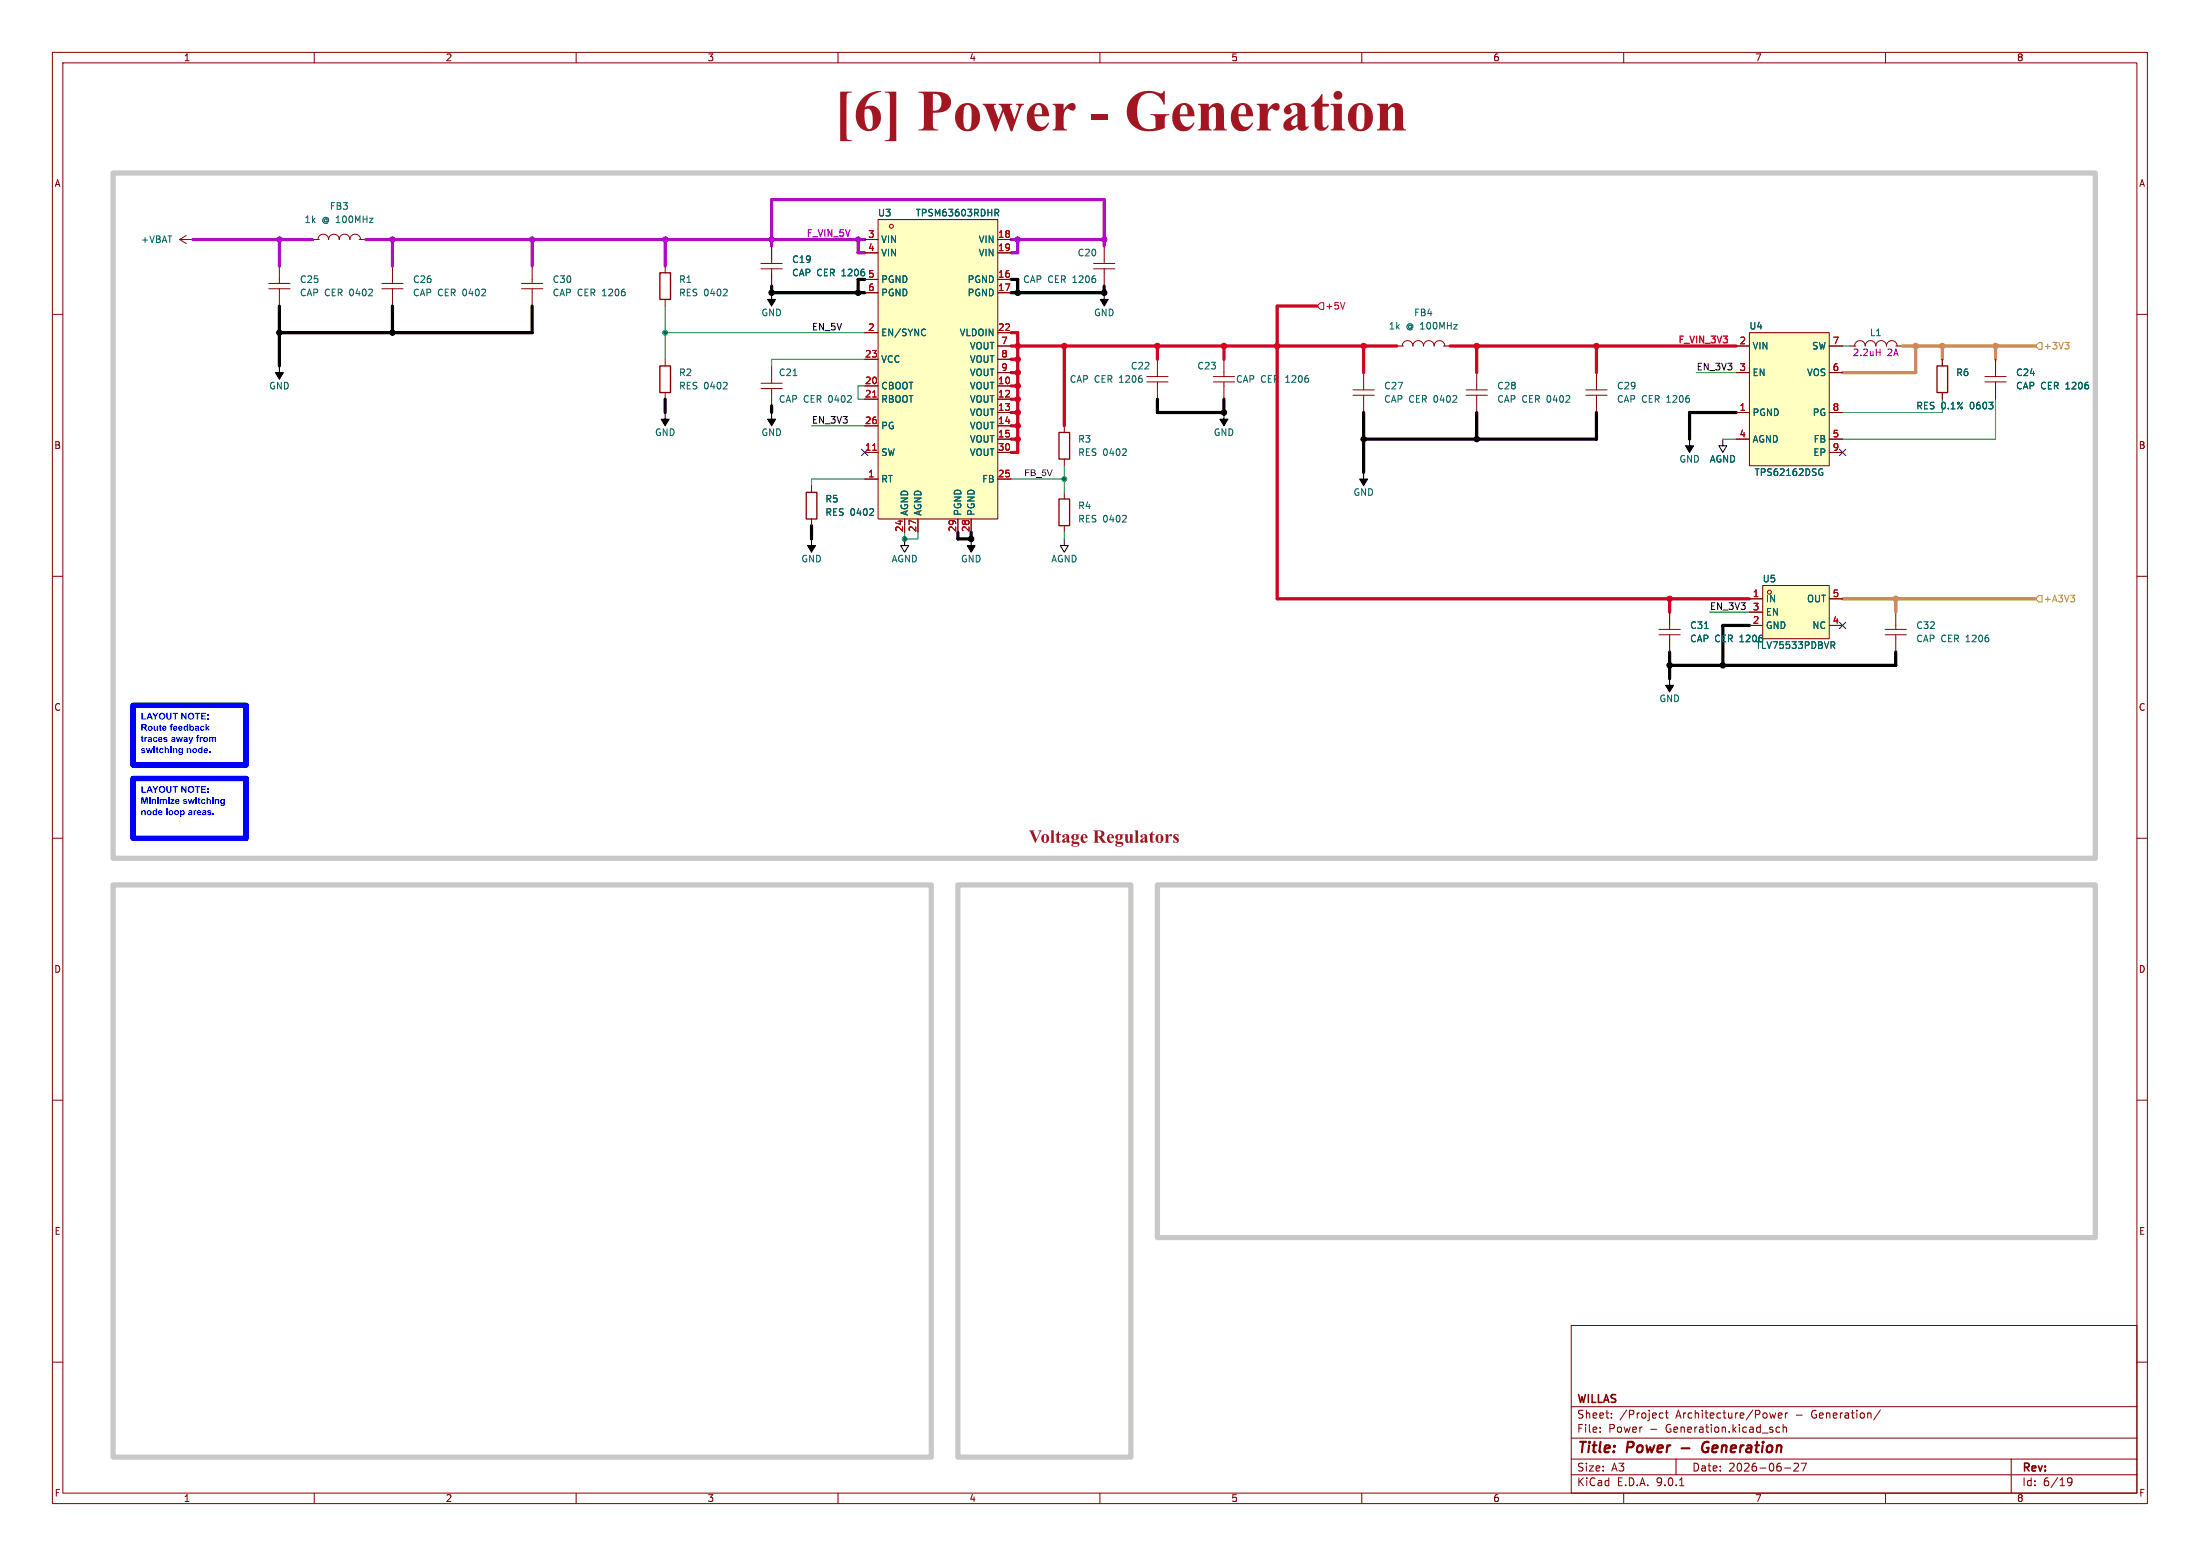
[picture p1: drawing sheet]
<svg xmlns="http://www.w3.org/2000/svg" width="297mm" height="210mm" viewBox="0 0 297 210" stroke-linecap="round" stroke-linejoin="round" font-family="sans-serif">
<g fill="none" stroke="#840000" stroke-width=".14">
<path d="M7.1 7.1h282.8v195.8h-282.8zM8.5 8.5h280v193h-280zM42.4 7.1v1.4M77.8 7.1v1.4M113.1 7.1v1.4M148.5 7.1v1.4M183.8 7.1v1.4M219.2 7.1v1.4M254.6 7.1v1.4M102.7 36.3h2.9M102.7 35.6h2.9M104.2 33.2v2.4"/>
<path d="M104.2 36.3v2.3M7.1 42.4h1.4M288.5 42.4h1.4M7.1 77.8h1.4M288.5 77.8h1.4M7.1 113.1h1.4M288.5 113.1h1.4M7.1 148.5h1.4M288.5 148.5h1.4M212.1 178.9h76.4v22.6h-76.4zM7.1 183.8h1.4M212.1 199h76.4"/>
<path d="M212.1 196.9h76.4M212.1 194.1h76.4M212.1 189.9h76.4M216 193.2v.1M216 192.7v.1M217.5 191.3v.1M217.5 190.7v.1M224.1 191.4h.4M224.1 190.7h.4M224.8 190.7h.4M225 190.3v.9l.2 .2M226.3 196.9v2.1"/>
<path d="M239.7 190.7l-.2 .7-.2-.5-.2 .5M240.1 191l.5-.1-.1-.2h-.3l-.1 .1v.6h.4M240.3 192.7l-.3-.1-.2 .2 .1 .5h.4M240.7 192.7l.2-.1 .2 .1 .1 .6M240.7 192.2v1.1M240.9 198.1h.8M241 190.7v.7M241.3 190.7h-.2l-.1 .2M242.2 197.6l.4-.1 .1 .1 .1 .2-.7 .7h.7M243.2 197.5h.7l-.5 1M253.9 190.3l-1 1.4M271.5 196.9v4.6"/>
<path d="M279.1 199.7l.2-.2 .4 .1a.7 .7 0 0 1-.3 .9h-.2M279.1 199.9l.2 .2h.2l.2-.2M288.5 183.8h1.4M42.4 201.5v1.4M77.8 201.5v1.4M113.1 201.5v1.4M148.5 201.5v1.4M183.8 201.5v1.4M219.2 201.5v1.4M226.7 200.5h.6M254.6 201.5v1.4"/>
</g>
<path d="M227 195.5h1.1M230.4 195.4h.3M230.6 194.6a.76 .76 0 0 0-.8 .6 .76 .76 0 0 0 .4 .8l.3-.1" fill="none" stroke="#840000" stroke-width=".28"/>
<path d="M104.2 39.5v.9h.5l-.5 .9-.6-.9h.6z" fill="#060000"/>
<path d="M104.2 39.5v.9h-.6l.6 .9 .5-.9h-.5" fill="none" stroke="#060000" stroke-width=".14"/>
<g fill="none" stroke="#840000" stroke-width=".14">
<path d="M89.8 35.9v.9M89.8 40.4v.9M102.7 52.4h2.9M102.7 51.7h2.9M104.2 49.4v2.3M104.2 52.4v2.4M163.8 51.5h2.9M163.8 50.8h2.9M165.2 48.5v2.3M165.2 51.5v2.4M249.6 46.7h.9M250.4 46.7a.72 .72 0 0 1 .7-.7 .72 .72 0 0 1 .7 .7"/>
<path d="M251.8 46.7a.72 .72 0 0 1 .7-.7 .72 .72 0 0 1 .7 .7M253.2 46.7a.72 .72 0 0 1 .8-.7 .72 .72 0 0 1 .7 .7M254.7 46.7a.72 .72 0 0 1 .7-.7 .72 .72 0 0 1 .7 .7M255.9 46.7h.9M262.2 48.5v.9M262.2 53v.9M254.5 85.7h2.9M254.5 84.9h2.9M255.9 82.6v2.4M255.9 85.7v2.3"/>
</g>
<path d="M97.6 39.9h.6M98.1 39.1v.3M107.1 50.7h.5" fill="none" stroke="#006464" stroke-width=".14"/>
<path d="M89.1 36.8h1.4v3.6h-1.4zM261.5 49.4h1.4v3.6h-1.4z" fill="none" stroke="#840000" stroke-width=".18"/>
<path d="M253.3 47.5h.5M253.8 47.1v.9" fill="none" stroke="#840084" stroke-width=".14"/>
<path d="M165.2 55.7v.9h.6l-.6 .9-.5-.9h.5z" fill="#060000"/>
<path d="M165.2 55.7v.9h-.5l.5 .9 .6-.9h-.6" fill="none" stroke="#060000" stroke-width=".14"/>
<path d="M182.7 53.3h2.8M182.7 52.6h2.8M184.1 50.3v2.3M184.1 53.3v2.4" fill="none" stroke="#840000" stroke-width=".14"/>
<path d="M225.4 91.6v.9h.5l-.5 .9-.5-.9h.5z" fill="#060000"/>
<path d="M225.4 91.6v.9h-.5l.5 .9 .5-.9h-.5" fill="none" stroke="#060000" stroke-width=".14"/>
<path d="M143 67.4h1.4v3.5h-1.4z" fill="none" stroke="#840000" stroke-width=".18"/>
<path d="M42.2 32.3h.9M42.9 32.3a.72 .72 0 0 1 .8-.7 .72 .72 0 0 1 .7 .7 .72 .72 0 0 1 .7-.7 .72 .72 0 0 1 .7 .7 .72 .72 0 0 1 .7-.7 .72 .72 0 0 1 .7 .7 .72 .72 0 0 1 .8-.7 .72 .72 0 0 1 .7 .7M48.5 32.3h.9M51.5 39h2.9M51.5 38.3h2.9M53 35.9v2.4M53 39v2.3M143.7 66.5v.9M143.7 70.9v.9" fill="none" stroke="#840000" stroke-width=".14"/>
<path d="M151.5 70.5h.6M152 69.6v.3" fill="none" stroke="#006464" stroke-width=".14"/>
<path d="M118.5 29.6h16.2v40.4h-16.2z" fill="#ffffc2"/>
<g fill="none" stroke="#840000" stroke-width=".14">
<path d="M116.7 32.3h1.8M116.7 34.1h1.8M116.7 37.7h1.8M116.7 39.5h1.8M118.5 29.6h16.2v40.4h-16.2zM134.7 32.3h1.8M134.7 34.1h1.8M134.7 37.7h1.8M134.7 39.5h1.8M116.7 44.9h1.8M116.7 48.5h1.8M116.7 52.1h1.8"/>
<path d="M116.7 53.9h1.8M116.7 57.5h1.8M134.7 44.9h1.8M134.7 48.5h1.8M134.7 52.1h1.8M134.7 53.9h1.8M134.7 57.5h1.8M134.7 46.7h1.8M134.7 50.3h1.8M134.7 55.7h1.8M134.7 59.3h1.8M116.7 61.1h1.8"/>
<path d="M116.7 64.7h1.8M122.1 70v1.8M123.9 70v1.8M129.3 70v1.8M131.1 70v1.8M134.7 61.1h1.8M134.7 64.7h1.8"/>
<circle cx="120.3" cy="30.5" r=".27"/>
</g>
<path d="M134.3 28.2h.4l.1 .2-.1 .3h-.4M134.5 28.7l.3 .4M124.8 44.4l.2 .1M125 45.2l-.2 .1" fill="none" stroke="#006464" stroke-width=".14"/>
<path d="M117.8 53.6h.5M117.8 60.8h.5" fill="none" stroke="#a90000" stroke-width=".14"/>
<path d="M232.6 59.3v.9h.5l-.5 .9-.6-.9h.6z" fill="#fff"/>
<path d="M232.6 59.3v.9h-.6l.6 .9 .5-.9h-.5" fill="none" stroke="#060000" stroke-width=".14"/>
<path d="M228.1 59.3v.9h.5l-.5 .9-.5-.9h.5z" fill="#060000"/>
<path d="M228.1 59.3v.9h-.5l.5 .9 .5-.9h-.5" fill="none" stroke="#060000" stroke-width=".14"/>
<g fill="none" stroke="#840000" stroke-width=".14">
<path d="M24.2 32.3l.9 .6M24.2 32.3h1.8M25.1 31.8l-.9 .5M36.3 39h2.9M36.3 38.3h2.9M37.7 35.9v2.4M37.7 39v2.3M70.4 39h2.9M70.4 38.3h2.9M71.8 35.9v2.4M71.8 39v2.3M197.9 53.3h2.9"/>
<path d="M197.9 52.6h2.9M199.4 50.3v2.3M199.4 53.3v2.4M214.1 53.3h2.9M214.1 52.6h2.9M215.5 50.3v2.3M215.5 53.3v2.4"/>
</g>
<path d="M37.7 49.4v.9h.6l-.6 .9-.5-.9h.5z" fill="#060000"/>
<path d="M37.7 49.4v.9h-.5l.5 .9 .6-.9h-.6" fill="none" stroke="#060000" stroke-width=".14"/>
<path d="M131.1 72.7v.9h.5l-.5 .9-.5-.9h.5z" fill="#060000"/>
<path d="M131.1 72.7v.9h-.5l.5 .9 .5-.9h-.5" fill="none" stroke="#060000" stroke-width=".14"/>
<path d="M122.1 72.7v.9h.6l-.6 .9-.5-.9h.5z" fill="#fff"/>
<path d="M122.1 72.7v.9h-.5l.5 .9 .6-.9h-.6" fill="none" stroke="#060000" stroke-width=".14"/>
<path d="M108.8 66.5h1.5v3.5h-1.5z" fill="none" stroke="#840000" stroke-width=".18"/>
<path d="M109.6 65.6v.9M109.6 70v.9" fill="none" stroke="#840000" stroke-width=".14"/>
<path d="M117.4 69.6h.5M117.9 68.7v.3" fill="none" stroke="#006464" stroke-width=".14"/>
<path d="M143.7 72.7v.9h.5l-.5 .9-.6-.9h.6z" fill="#fff"/>
<path d="M143.7 72.7v.9h-.6l.6 .9 .5-.9h-.5" fill="none" stroke="#060000" stroke-width=".14"/>
<path d="M104.2 55.7v.9h.5l-.5 .9-.6-.9h.6z" fill="#060000"/>
<path d="M104.2 55.7v.9h-.6l.6 .9 .5-.9h-.5" fill="none" stroke="#060000" stroke-width=".14"/>
<path d="M89.8 55.7v.9h.5l-.5 .9-.5-.9h.5z" fill="#060000"/>
<path d="M89.8 55.7v.9h-.5l.5 .9 .5-.9h-.5" fill="none" stroke="#060000" stroke-width=".14"/>
<path d="M89.1 49.4h1.4v3.6h-1.4zM143 58.4h1.4v3.6h-1.4z" fill="none" stroke="#840000" stroke-width=".18"/>
<path d="M89.8 48.5v.9M89.8 53v.9M143.7 57.5v.9M143.7 62v.9" fill="none" stroke="#840000" stroke-width=".14"/>
<path d="M97.6 52.5h.6M98.1 51.7v.3M151.5 61.5h.6M152 60.7v.3" fill="none" stroke="#006464" stroke-width=".14"/>
<path d="M109.6 72.7v.9h.5l-.5 .9-.6-.9h.6z" fill="#060000"/>
<path d="M109.6 72.7v.9h-.6l.6 .9 .5-.9h-.5" fill="none" stroke="#060000" stroke-width=".14"/>
<path d="M147.6 36.3h2.9M147.6 35.6h2.9M149.1 33.2v2.4M149.1 36.3v2.3" fill="none" stroke="#840000" stroke-width=".14"/>
<path d="M149.1 39.5v.9h.5l-.5 .9-.6-.9h.6z" fill="#060000"/>
<path d="M149.1 39.5v.9h-.6l.6 .9 .5-.9h-.5" fill="none" stroke="#060000" stroke-width=".14"/>
<path d="M238 79h9v7.2h-9z" fill="#ffffc2"/>
<g fill="none" stroke="#840000" stroke-width=".14">
<path d="M188.6 46.7h.9M189.3 46.7a.72 .72 0 0 1 .7-.7 .72 .72 0 0 1 .7 .7M190.7 46.7a.72 .72 0 0 1 .8-.7 .72 .72 0 0 1 .7 .7M192.2 46.7a.72 .72 0 0 1 .7-.7 .72 .72 0 0 1 .7 .7M193.6 46.7a.72 .72 0 0 1 .7-.7 .72 .72 0 0 1 .8 .7M194.9 46.7h.9M238 79h9v7.2h-9zM236.2 80.8h1.8M236.2 82.6h1.8M236.2 84.4h1.8M247 80.8h1.7M247 84.4h1.7"/>
<circle cx="238.9" cy="79.9" r=".27"/>
</g>
<path d="M247.2 86.6h.3l.2 .2-.1 .2-.4 .1M247.4 87.1l.3 .4" fill="none" stroke="#006464" stroke-width=".14"/>
<path d="M184.1 63.8v.9h.5l-.5 .9-.5-.9h.5z" fill="#060000"/>
<path d="M184.1 63.8v.9h-.5l.5 .9 .5-.9h-.5" fill="none" stroke="#060000" stroke-width=".14"/>
<path d="M154.8 51.5h2.9M154.8 50.8h2.9M156.3 48.5v2.3M156.3 51.5v2.4M268 51.5h2.8M268 50.8h2.8M269.4 48.5v2.3M269.4 51.5v2.4" fill="none" stroke="#840000" stroke-width=".14"/>
<path d="M236.2 44.9h10.8v18h-10.8z" fill="#ffffc2"/>
<g fill="none" stroke="#840000" stroke-width=".14">
<path d="M234.4 46.7h1.8M234.4 50.3h1.8M234.4 55.7h1.8M234.4 59.3h1.8M236.2 44.9h10.8v18h-10.8zM247 46.7h1.7M247 50.3h1.7M247 55.7h1.7M247 59.3h1.7M247 61.1h1.7M224 85.7h2.8M224 84.9h2.8"/>
<path d="M225.4 82.6v2.4M225.4 85.7v2.3"/>
</g>
<path d="M245.7 63.3h.3M245.9 63.8h.2v.3h-.4M230.1 84.8h.5" fill="none" stroke="#006464" stroke-width=".14"/>
<path d="M275.2 46.2h.5v.9h-.5l-.4-.4zM278.8 46.2h.5l-.3 .4M279.1 46.6l.2 .1v.2l-.2 .2" fill="none" stroke="#dc8e00" stroke-width=".14"/>
<path d="M274.8 80.8l.4-.4h.5v.9h-.5zM279.5 80.3h.6l-.3 .4M280 80.7l.1 .1-.1 .4" fill="none" stroke="#a29b00" stroke-width=".14"/>
<path d="M178.3 40.9h.4v.9h-.4l-.5-.5zM181.6 40.8l-.3 .9" fill="none" stroke="#d40020" stroke-width=".14"/>
<g fill="none" stroke="#d40020" stroke-width=".43">
<path d="M136.5 44.9h.9v16.2h-.9M136.5 46.7h52.1M136.5 59.3h.9M136.5 53.9h.9M136.5 52.1h.9M136.5 48.5h.9M136.5 50.3h.9M136.5 57.5h.9M136.5 55.7h.9M143.7 46.7v10.8M156.3 46.7v1.8M165.2 46.7v1.8"/>
<path d="M177.8 41.3h-5.4v39.5h63.8M184.1 46.7v3.6M195.8 46.7h38.6M199.4 46.7v3.6M215.5 46.7v3.6M225.4 80.8v1.8"/>
</g>
<g fill="none" stroke="#000" stroke-width=".43">
<path d="M104.2 38.6v.9h12.5M115.8 37.7v1.8M136.5 37.7h.9v1.8M149.1 38.6v.9h-12.6M37.7 41.3v8.1M53 41.3v3.6M71.8 41.3v3.6h-34.1M89.8 53.9v1.8M104.2 54.8v.9M156.3 53.9v1.8h8.9v-1.8M184.1 55.7v8.1M199.4 55.7v3.6"/>
<path d="M215.5 55.7v3.6h-31.4M234.4 55.7h-6.3v3.6M109.6 70.9v1.8M129.3 71.8v.9h1.8v-.9M225.4 88v3.6M236.2 84.4h-3.6v5.4M255.9 88v1.8h-30.5"/>
</g>
<g fill="none" stroke="#009600" stroke-width=".14">
<path d="M89.8 41.3v7.2M89.8 44.9h26.9M109.6 57.5h7.1M116.7 48.5h-12.5v.9M116.7 52.1h-.9v1.8h.9M229 50.3h5.4M232.6 59.3h1.8M248.7 46.7h.9M262.2 53.9v1.8h-13.5M269.4 53.9v5.4h-20.7M116.7 64.7h-7.1v.9M122.1 71.8v.9h1.8v-.9"/>
<path d="M136.5 64.7h7.2M143.7 62.9v3.6M143.7 71.8v.9M230.8 82.6h5.4"/>
</g>
<path d="M248.7 80.8h26.1M255.9 80.8v1.8" fill="none" stroke="#a29b00" stroke-width=".43"/>
<path d="M26 32.3h16.2M37.7 32.3v3.6M49.4 32.3h67.3M53 32.3v3.6M71.8 32.3v3.6M89.8 32.3v3.6M104.2 33.2v-6.3h44.9v6.3M115.8 32.3v1.8h.9M136.5 32.3h12.6M137.4 32.3v1.8h-.9" fill="none" stroke="#b10bc6" stroke-width=".43"/>
<path d="M256.8 46.7h18M258.6 46.7v3.6h-9.9M262.2 46.7v1.8M269.4 46.7v1.8" fill="none" stroke="#dc8e00" stroke-width=".43"/>
<path d="M116.3 60.6l.9 .9M117.2 60.6l-.9 .9M248.3 60.6l.9 .9M249.2 60.6l-.9 .9M248.3 84l.9 .8M249.2 84l-.9 .8" fill="none" stroke="#000084" stroke-width=".14"/>
<path d="M18 95.2h15.2v8.1h-15.2z" fill="none" stroke="#00f" stroke-width=".71"/>
<g fill="#00f">
<path d="M19.1 96.2h.2v.8h.4v.1h-.6z"/>
<path d="M20.1 96.2h.2l.4 .9h-.2l-.1-.2h-.4l-.1 .2h-.1l.1-.3h.4l-.1-.4-.1 .4h-.2z"/>
<path d="M20.5 96.2h.3l.2 .4 .2-.4h.2l-.3 .5v.4h-.2v-.4z"/>
<path d="M21.6 96.3a.45 .45 0 0 1 .7 .1 .45 .45 0 0 1-.3 .7 .45 .45 0 0 1-.6-.4h.2a.28 .28 0 0 0 .4 .2 .28 .28 0 0 0 .1-.4l-.3-.1-.1 .1-.1 .2h-.2z"/>
<path d="M22.5 96.2h.1v.5a.19 .19 0 0 0 .2 .3 .19 .19 0 0 0 .2-.3v-.5h.2v.6a.36 .36 0 0 1-.4 .3 .36 .36 0 0 1-.3-.3z"/>
<path d="M23.3 96.2h.7v.2h-.3v.7h-.1v-.7h-.3z"/>
<path d="M24.5 96.2h.2l.3 .6v-.6h.2v.9h-.2l-.4-.6v.6h-.1z"/>
<path d="M25.5 96.3a.45 .45 0 0 1 .7 .1 .45 .45 0 0 1-.3 .7 .45 .45 0 0 1-.6-.4h.2a.28 .28 0 0 0 .4 .2 .28 .28 0 0 0 .1-.4l-.3-.1-.1 .1-.1 .2h-.2z"/>
<path d="M26.3 96.2h.7v.2h-.3v.7h-.1v-.7h-.3z"/>
<path d="M27.1 96.2h.7v.2h-.5v.2h.5v.1h-.5v.3h.5v.1h-.7z"/>
<path d="M28 96.5h.2v.1h-.2z"/>
<path d="M28 96.9h.2v.2h-.2z"/>
<path d="M19.1 97.7h.4a.26 .26 0 0 1 .3 .2 .26 .26 0 0 1-.2 .3l.3 .4h-.2l-.3-.3-.1-.1v.4h-.2v-.5h.5v-.1l-.1-.1h-.2v.2h-.2z"/>
<path d="M20.1 98a.34 .34 0 0 1 .5 .1 .34 .34 0 0 1-.2 .5 .34 .34 0 0 1-.5-.3h.2a.17 .17 0 0 0 .3 .1 .17 .17 0 0 0 0-.3 .17 .17 0 0 0-.3 .1l-.2 .1z"/>
<path d="M20.7 98h.2v.4l.1 .1 .2-.1v-.4h.1v.6h-.1v-.1l-.2 .1h-.2z"/>
<path d="M21.5 97.8l.2-.1v.3h.1v.1h-.1v.3l.1 .2h-.3v-.5h-.1z"/>
<path d="M22 98h.2h.2l.1 .3-.4 .1 .1 .1 .3-.1a.31 .31 0 0 1-.4 .2 .31 .31 0 0 1-.2-.4h.4l-.1-.1-.1 .1h-.2z"/>
<path d="M23.1 97.8l.3-.1-.1 .1-.1 .1 .1 .2h-.1v.5h-.2v-.5h-.1z"/>
<path d="M23.4 98h.3h.1l.2 .3-.5 .1 .2 .1 .3-.1a.31 .31 0 0 1-.4 .2 .31 .31 0 0 1-.2-.4h.4l-.1-.1-.2 .1h-.1z"/>
<path d="M24.1 98h.3h.1l.2 .3-.5 .1 .2 .1 .3-.1a.31 .31 0 0 1-.4 .2 .31 .31 0 0 1-.2-.4h.4l-.1-.1-.2 .1h-.1z"/>
<path d="M24.8 98h.2h.2v-.3h.2v.9h-.2v-.1l-.3 .1-.1-.3h.1l.1 .1a.15 .15 0 0 0 .2 0 .15 .15 0 0 0 0-.2 .15 .15 0 0 0-.3 0l-.1 .1z"/>
<path d="M25.6 97.7h.1v.3a.3 .3 0 0 1 .4 .1 .3 .3 0 0 1 0 .4 .3 .3 0 0 1-.4 0v.1h-.1v-.3h.1l.1 .1a.17 .17 0 0 0 .2 0 .17 .17 0 0 0 0-.2 .17 .17 0 0 0-.2 0l-.1 .1h-.1z"/>
<path d="M26.4 98h.2h.2l.1 .6h-.6v-.2l.3 .1 .1-.2-.4 .1 .1-.1 .3-.1-.1-.1h-.3z"/>
<path d="M27.1 98h.3l.2 .2-.2-.1a.17 .17 0 0 0-.2 .1 .17 .17 0 0 0 0 .2 .17 .17 0 0 0 .2 0h.2a.33 .33 0 0 1-.5 .2 .33 .33 0 0 1 0-.6z"/>
<path d="M27.7 97.7h.2v.5l.2-.2h.2l-.2 .2 .2 .4h-.2l-.1-.3-.1 .3h-.2z"/>
<path d="M19.1 99.4l.2-.2v.3h.1v.1h-.1v.3l.1 .2h-.3v-.5h-.1z"/>
<path d="M26.6 99.3l.3-.1v.2h-.2l.2 .2h-.2v.5h-.1v-.5h-.1z"/>
<path d="M21.1 100.9l.2-.1v.2h.1v.1h-.1v.3l.1 .2h-.3v-.5h-.1z"/>
<path d="M22.2 100.7h.2v.4l.2-.1h.2v.6h-.2v-.4l-.1-.1-.1 .1v.4h-.2z"/>
<path d="M26.8 101.1l.2-.1 .2 .1v-.4h.2v.9h-.2v-.1l-.3 .1-.2-.3h.2v.1a.15 .15 0 0 0 .2 0 .15 .15 0 0 0 0-.2 .15 .15 0 0 0-.2 0l-.2 .1z"/>
</g>
<path d="M18 105.1h15.2v8h-15.2z" fill="none" stroke="#00f" stroke-width=".71"/>
<g fill="#00f">
<path d="M19.1 106.1h.2v.7h.4v.2h-.6z"/>
<path d="M20.1 106.1h.2l.4 .9h-.2l-.1-.2h-.4l-.1 .2h-.1l.1-.4h.4l-.1-.3-.1 .3h-.2z"/>
<path d="M20.5 106.1h.3l.2 .3 .2-.3h.2l-.3 .5v.4h-.2v-.4z"/>
<path d="M21.6 106.2a.45 .45 0 0 1 .7 .1 .45 .45 0 0 1-.3 .6 .45 .45 0 0 1-.6-.4h.2a.28 .28 0 0 0 .4 .3 .28 .28 0 0 0 .1-.5l-.3-.1-.1 .1-.1 .2h-.2z"/>
<path d="M22.5 106.1h.1v.5a.19 .19 0 0 0 .2 .3 .19 .19 0 0 0 .2-.3v-.5h.2v.6a.36 .36 0 0 1-.4 .3 .36 .36 0 0 1-.3-.3z"/>
<path d="M23.3 106.1h.7v.1h-.3v.8h-.1v-.8h-.3z"/>
<path d="M24.5 106.1h.2l.3 .6v-.6h.2v.9h-.2l-.4-.6v.6h-.1z"/>
<path d="M25.5 106.2a.45 .45 0 0 1 .7 .1 .45 .45 0 0 1-.3 .6 .45 .45 0 0 1-.6-.4h.2a.28 .28 0 0 0 .4 .3 .28 .28 0 0 0 .1-.5l-.3-.1-.1 .1-.1 .2h-.2z"/>
<path d="M26.3 106.1h.7v.1h-.3v.8h-.1v-.8h-.3z"/>
<path d="M27.1 106.1h.7v.1h-.5v.2h.5v.2h-.5v.2h.5v.2h-.7z"/>
<path d="M28 106.3h.2v.2h-.2z"/>
<path d="M28 106.8h.2v.2h-.2z"/>
<path d="M19.1 107.6h.2l.2 .6 .2-.6h.2v.9h-.1v-.7l-.2 .7h-.2l-.2-.7v.7h-.1z"/>
<path d="M20.1 107.6h.2v.2h-.2z"/>
<path d="M21.2 107.6h.2v.2h-.2z"/>
<path d="M22.7 107.6h.2v.2h-.2z"/>
<path d="M26.4 107.6h.2v.2h-.2z"/>
<path d="M26.8 107.7l.1-.1v.2h.2v.2h-.2v.2l.2 .3-.3-.1v-.4h-.1z"/>
<path d="M27.9 107.6h.1v.3l.2-.1 .2 .1 .1 .6h-.2v-.5h-.1h-.1l-.1 .5h-.1z"/>
<path d="M28.6 107.6h.2v.2h-.2z"/>
<path d="M20.7 109.4l.1-.1 .2 .1v-.3h.2v.9h-.2v-.1l-.3 .1-.1-.3h.2v.1a.15 .15 0 0 0 .2 0 .15 .15 0 0 0 0-.2 .15 .15 0 0 0-.2 0l-.2 .1z"/>
<path d="M22.4 109.1h.2v.9h-.2z"/>
</g>
<path d="M15.3 23.3h267.6v92.5h-267.6zM15.3 119.4h110.4v77.3h-110.4zM129.3 119.4h23.4v77.3h-23.4zM156.3 119.4h126.6v47.6h-126.6z" fill="none" stroke="#c8c8c8" stroke-width=".71"/>
<g fill="none" stroke="#840000" stroke-width=".14">
<path d="M104.2 33.2v1.8M104.2 36.8v1.8M116.7 32.3h1.8M116.7 34.1h1.8M116.7 37.7h1.8M116.7 39.5h1.8M134.7 32.3h1.8M134.7 34.1h1.8M134.7 37.7h1.8M134.7 39.5h1.8M116.7 44.9h1.8M116.7 48.5h1.8"/>
<path d="M116.7 52.1h1.8M116.7 53.9h1.8M116.7 57.5h1.8M134.7 44.9h1.8M134.7 48.5h1.8M134.7 52.1h1.8M134.7 53.9h1.8M134.7 57.5h1.8M134.7 46.7h1.8M134.7 50.3h1.8M134.7 55.7h1.8M134.7 59.3h1.8"/>
<path d="M234.4 46.7h1.8M234.4 50.3h1.8M234.4 55.7h1.8M234.4 59.3h1.8M247 46.7h1.7M247 50.3h1.7M247 55.7h1.7M247 59.3h1.7M262.2 48.5v.9M262.2 53v.9M269.4 48.5v1.8M269.4 52.1v1.8"/>
<path d="M109.6 65.6v.9M109.6 70v.9M116.7 61.1h1.8M116.7 64.7h1.8M122.1 70v1.8M123.9 70v1.8M129.3 70v1.8M131.1 70v1.8M134.7 61.1h1.8M134.7 64.7h1.8M247 61.1h1.7M225.4 82.6v1.8"/>
<path d="M225.4 86.2v1.8M236.2 80.8h1.8M236.2 82.6h1.8M236.2 84.4h1.8M247 80.8h1.7M247 84.4h1.7"/>
</g>
<path d="M134.3 28.2h.4l.1 .2-.1 .3h-.4M134.5 28.7l.3 .4M124.8 44.4l.2 .1M125 45.2l-.2 .1M117.4 69.6h.5M117.9 68.7v.3M245.7 63.3h.3M245.9 63.8h.2v.3h-.4M230.1 84.8h.5M247.2 86.6h.3l.2 .2-.1 .2-.4 .1M247.4 87.1l.3 .4" fill="none" stroke="#006464" stroke-width=".14"/>
<path d="M117.8 53.6h.5M117.8 60.8h.5" fill="none" stroke="#a90000" stroke-width=".14"/>
<g fill="#dc8e00" stroke="#dc8e00" stroke-width=".14">
<circle cx="269.4" cy="46.7" r=".37"/>
<circle cx="262.2" cy="46.7" r=".37"/>
<circle cx="258.6" cy="46.7" r=".37"/>
</g>
<g fill="#000" stroke="#000" stroke-width=".14">
<circle cx="104.2" cy="39.5" r=".37"/>
<circle cx="115.8" cy="39.5" r=".37"/>
<circle cx="137.4" cy="39.5" r=".37"/>
<circle cx="149.1" cy="39.5" r=".37"/>
<circle cx="37.7" cy="44.9" r=".37"/>
<circle cx="53" cy="44.9" r=".37"/>
<circle cx="165.2" cy="55.7" r=".37"/>
<circle cx="184.1" cy="59.3" r=".37"/>
<circle cx="199.4" cy="59.3" r=".37"/>
<circle cx="131.1" cy="72.7" r=".37"/>
<circle cx="225.4" cy="89.8" r=".37"/>
<circle cx="232.6" cy="89.8" r=".37"/>
</g>
<g fill="#d40020" stroke="#d40020" stroke-width=".14">
<circle cx="165.2" cy="46.7" r=".37"/>
<circle cx="225.4" cy="80.8" r=".37"/>
<circle cx="215.5" cy="46.7" r=".37"/>
<circle cx="172.4" cy="46.7" r=".37"/>
<circle cx="199.4" cy="46.7" r=".37"/>
<circle cx="184.1" cy="46.7" r=".37"/>
<circle cx="137.4" cy="50.3" r=".37"/>
<circle cx="137.4" cy="46.7" r=".37"/>
<circle cx="143.7" cy="46.7" r=".37"/>
<circle cx="137.4" cy="52.1" r=".37"/>
<circle cx="137.4" cy="53.9" r=".37"/>
<circle cx="156.3" cy="46.7" r=".37"/>
<circle cx="137.4" cy="48.5" r=".37"/>
<circle cx="137.4" cy="55.7" r=".37"/>
<circle cx="137.4" cy="59.3" r=".37"/>
<circle cx="137.4" cy="57.5" r=".37"/>
</g>
<circle cx="255.9" cy="80.8" r=".37" fill="#a29b00" stroke="#a29b00" stroke-width=".14"/>
<g fill="#009600" stroke="#009600" stroke-width=".14">
<circle cx="122.1" cy="72.7" r=".32"/>
<circle cx="89.8" cy="44.9" r=".32"/>
<circle cx="143.7" cy="64.7" r=".32"/>
</g>
<g fill="#b10bc6" stroke="#b10bc6" stroke-width=".14">
<circle cx="137.4" cy="32.3" r=".37"/>
<circle cx="104.2" cy="32.3" r=".37"/>
<circle cx="37.7" cy="32.3" r=".37"/>
<circle cx="115.8" cy="32.3" r=".37"/>
<circle cx="71.8" cy="32.3" r=".37"/>
<circle cx="89.8" cy="32.3" r=".37"/>
<circle cx="53" cy="32.3" r=".37"/>
<circle cx="149.1" cy="32.3" r=".37"/>
</g>
<text font-size="7.9" fill="#a21622" x="112.6" y="19.7">[6] Power- Generation</text>
<text font-size="2.5" fill="#a21622" x="138.9" y="114">VoltageRegulators</text>
<g font-size="2" fill="#840000">
<text x="212.8" y="196.5">Title:</text>
<text x="219.7" y="196.5">Power</text>
<text x="231" y="196.5">Generation</text>
</g>
<g font-size="1.5" fill="#840000">
<text x="212.8" y="191.6">Sheet:</text>
<text x="212.8" y="189.6">WILLAS</text>
<text x="218.6" y="191.6">/Project</text>
<text x="226.3" y="191.6">Architecture/Power</text>
<text x="242.5" y="191.6">-</text>
<text x="244.7" y="191.6">Generation/</text>
<text x="212.8" y="193.5">File:</text>
<text x="217.1" y="193.5">Power</text>
<text x="222.7" y="193.5">-</text>
<text x="225" y="193.5">Generation.kicad_sch</text>
<text x="212.8" y="200.7">KiCad</text>
<text x="212.8" y="198.7">Size:</text>
<text x="217.5" y="198.7">A3</text>
<text x="218.3" y="200.7">E.D.A.</text>
<text x="223.7" y="200.7">9.0.1</text>
<text x="228.4" y="198.7">Date:</text>
<text x="233.3" y="198.7">2026-06-27</text>
<text x="272.9" y="198.9">Rev:</text>
<text x="272.9" y="200.7">Id:</text>
<text x="275.8" y="200.7">6/19</text>
</g>
<g font-size="1.3" fill="#840000">
<text x="24.7" y="8.4">1</text>
<text x="60.1" y="8.4">2</text>
<text x="95.5" y="8.4">3</text>
<text x="130.8" y="8.4">4</text>
<text x="166.2" y="8.4">5</text>
<text x="201.5" y="8.4">6</text>
<text x="236.9" y="8.4">7</text>
<text x="272.2" y="8.4">8</text>
<text x="7.3" y="25.4">A</text>
<text x="288.7" y="25.4">A</text>
<text x="7.2" y="60.7">B</text>
<text x="288.7" y="60.7">B</text>
<text x="7.2" y="96.1">C</text>
<text x="288.7" y="96.1">C</text>
<text x="7.2" y="131.4">D</text>
<text x="288.7" y="131.4">D</text>
<text x="7.3" y="166.8">E</text>
<text x="288.7" y="166.8">E</text>
<text x="7.3" y="202.1">F</text>
<text x="24.7" y="202.9">1</text>
<text x="60.1" y="202.9">2</text>
<text x="95.5" y="202.9">3</text>
<text x="130.8" y="202.9">4</text>
<text x="166.2" y="202.9">5</text>
<text x="201.5" y="202.9">6</text>
<text x="236.9" y="202.9">7</text>
<text x="272.2" y="202.9">8</text>
<text x="288.7" y="202.1">F</text>
</g>
<g font-size="1.3" fill="#006464">
<text x="44.5" y="28.4">FB3</text>
<text x="118.5" y="29.3">U3</text>
<text x="123.6" y="29.3">TPSM63603RDHR</text>
<text x="19" y="32.9">+VBAT</text>
<text x="41" y="30.2">1k</text>
<text x="43.5" y="30.2">@ 100MHz</text>
<text x="106.9" y="35.6">C19</text>
<text x="118.9" y="32.9">VIN</text>
<text x="118.9" y="34.7">VIN</text>
<text x="132.1" y="32.9">VIN</text>
<text x="132.1" y="34.7">VIN</text>
<text x="145.4" y="34.7">C20</text>
<text x="40.4" y="38.3">C25</text>
<text x="40.4" y="40.1">CAP CER 0402</text>
<text x="55.7" y="38.3">C26</text>
<text x="55.7" y="40.1">CAP CER 0402</text>
<text x="74.5" y="38.3">C30</text>
<text x="74.5" y="40.1">CAP CER 1206</text>
<text x="91.6" y="38.3">R1</text>
<text x="91.6" y="40.1">RES 0402</text>
<text x="106.9" y="37.4">CAP CER 1206</text>
<text x="118.9" y="38.3">PGND</text>
<text x="118.9" y="40.1">PGND</text>
<text x="130.6" y="38.3">PGND</text>
<text x="130.6" y="40.1">PGND</text>
<text x="138.1" y="38.3">CAP CER 1206</text>
<text x="102.7" y="42.8">GND</text>
<text x="118.9" y="45.5">EN/SYNC</text>
<text x="129.5" y="45.5">VLDOIN</text>
<text x="130.9" y="47.3">VOUT</text>
<text x="147.6" y="42.8">GND</text>
<text x="187.4" y="44.6">1k</text>
<text x="189.8" y="44.6">@ 100MHz</text>
<text x="190.8" y="42.8">FB4</text>
<text x="236.1" y="44.6">U4</text>
<text x="236.5" y="47.3">VIN</text>
<text x="244.6" y="47.3">SW</text>
<text x="252.4" y="45.5">L1</text>
<text x="36.3" y="52.7">GND</text>
<text x="91.6" y="50.9">R2</text>
<text x="91.6" y="52.7">RES 0402</text>
<text x="105.1" y="50.9">C21</text>
<text x="118.9" y="49.1">VCC</text>
<text x="118.9" y="52.7">CBOOT</text>
<text x="130.9" y="49.1">VOUT</text>
<text x="130.9" y="50.9">VOUT</text>
<text x="130.9" y="52.7">VOUT</text>
<text x="144.3" y="51.8">CAP CER 1206</text>
<text x="152.6" y="50">C22</text>
<text x="161.6" y="50">C23</text>
<text x="166.8" y="51.8">CAP CER 1206</text>
<text x="186.8" y="52.7">C27</text>
<text x="202.1" y="52.7">C28</text>
<text x="218.2" y="52.7">C29</text>
<text x="236.5" y="50.9">EN</text>
<text x="243.9" y="50.9">VOS</text>
<text x="264" y="50.9">R6</text>
<text x="272.1" y="50.9">C24</text>
<text x="272.1" y="52.7">CAP CER 1206</text>
<text x="88.4" y="59">GND</text>
<text x="102.7" y="59">GND</text>
<text x="105.1" y="54.5">CAP CER 0402</text>
<text x="118.9" y="54.5">RBOOT</text>
<text x="118.9" y="58.1">PG</text>
<text x="130.9" y="54.5">VOUT</text>
<text x="130.9" y="56.3">VOUT</text>
<text x="130.9" y="58.1">VOUT</text>
<text x="130.9" y="59.9">VOUT</text>
<text x="145.5" y="59.9">R3</text>
<text x="163.8" y="59">GND</text>
<text x="186.8" y="54.5">CAP CER 0402</text>
<text x="202.1" y="54.5">CAP CER 0402</text>
<text x="218.2" y="54.5">CAP CER 1206</text>
<text x="236.5" y="56.3">PGND</text>
<text x="236.5" y="59.9">AGND</text>
<text x="244.7" y="56.3">PG</text>
<text x="244.8" y="59.9">FB</text>
<text x="258.6" y="55.4">RES 0.1%</text>
<text x="266" y="55.4">0603</text>
<text x="118.9" y="61.7">SW</text>
<text x="118.9" y="65.3">RT</text>
<text x="130.9" y="61.7">VOUT</text>
<text x="132.5" y="65.3">FB</text>
<text x="145.5" y="61.7">RES 0402</text>
<text x="226.7" y="62.6">GND</text>
<text x="230.8" y="62.6">AGND</text>
<text x="236.8" y="64.4">TPS62162DSG</text>
<text x="244.7" y="61.7">EP</text>
<text x="111.4" y="68">R5</text>
<text x="111.4" y="69.8">RES 0402</text>
<text x="122.7" y="69.7" transform="rotate(-90 122.7 69.7)">AGND</text>
<text x="124.5" y="69.7" transform="rotate(-90 124.5 69.7)">AGND</text>
<text x="129.9" y="69.7" transform="rotate(-90 129.9 69.7)">PGND</text>
<text x="131.7" y="69.7" transform="rotate(-90 131.7 69.7)">PGND</text>
<text x="145.5" y="68.9">R4</text>
<text x="145.5" y="70.7">RES 0402</text>
<text x="182.7" y="67.1">GND</text>
<text x="108.1" y="76">GND</text>
<text x="120.3" y="76">AGND</text>
<text x="129.7" y="76">GND</text>
<text x="141.9" y="76">AGND</text>
<text x="237.9" y="78.7">U5</text>
<text x="238.3" y="81.4">IN</text>
<text x="238.3" y="83.2">EN</text>
<text x="243.9" y="81.4">OUT</text>
<text x="228.1" y="85">C31</text>
<text x="228.1" y="86.8">CAP CER 1206</text>
<text x="237" y="87.7">TLV75533PDBVR</text>
<text x="238.3" y="85">GND</text>
<text x="244.6" y="85">NC</text>
<text x="258.6" y="85">C32</text>
<text x="258.6" y="86.8">CAP CER 1206</text>
<text x="224" y="94.9">GND</text>
</g>
<text font-size="1.3" fill="#b10bc6" x="108.7" y="32">F_VIN_5V</text>
<g font-size="1.3" fill="#a90000">
<text x="117.1" y="32.1">3</text>
<text x="117.1" y="33.9">4</text>
<text x="134.7" y="32.1">18</text>
<text x="134.7" y="33.9">19</text>
<text x="117.1" y="37.5">5</text>
<text x="117.1" y="39.3">6</text>
<text x="134.7" y="37.5">16</text>
<text x="134.7" y="39.3">17</text>
<text x="117.1" y="44.7">2</text>
<text x="134.7" y="44.7">22</text>
<text x="135.1" y="46.5">7</text>
<text x="234.8" y="46.5">2</text>
<text x="247.3" y="46.5">7</text>
<text x="116.7" y="48.3">23</text>
<text x="116.7" y="51.9">20</text>
<text x="116.7" y="53.7">21</text>
<text x="134.7" y="51.9">10</text>
<text x="134.7" y="53.7">12</text>
<text x="135.1" y="48.3">8</text>
<text x="135.1" y="50.1">9</text>
<text x="234.8" y="50.1">3</text>
<text x="247.3" y="50.1">6</text>
<text x="116.7" y="57.3">26</text>
<text x="134.7" y="55.5">13</text>
<text x="134.7" y="57.3">14</text>
<text x="134.7" y="59.1">15</text>
<text x="234.8" y="55.5">1</text>
<text x="234.8" y="59.1">4</text>
<text x="247.3" y="55.5">8</text>
<text x="247.3" y="59.1">5</text>
<text x="116.7" y="60.9">11</text>
<text x="117.1" y="64.5">1</text>
<text x="134.7" y="60.9">30</text>
<text x="134.7" y="64.5">25</text>
<text x="247.3" y="60.9">9</text>
<text x="121.9" y="71.9" transform="rotate(-90 121.9 71.9)">24</text>
<text x="123.7" y="71.9" transform="rotate(-90 123.7 71.9)">27</text>
<text x="129.1" y="71.9" transform="rotate(-90 129.1 71.9)">29</text>
<text x="130.9" y="71.9" transform="rotate(-90 130.9 71.9)">28</text>
<text x="236.6" y="80.6">1</text>
<text x="236.6" y="82.4">3</text>
<text x="247.3" y="80.6">5</text>
<text x="236.6" y="84.2">2</text>
<text x="247.3" y="84.2">4</text>
</g>
<g font-size="1.3" fill="#d40020">
<text x="178.8" y="41.9">+5V</text>
<text x="226.4" y="46.4">F_VIN_3V3</text>
</g>
<g font-size="1.3" fill="#0f0f0f">
<text x="109.6" y="44.7">EN_5V</text>
<text x="229" y="50">EN_3V3</text>
<text x="109.6" y="57.2">EN_3V3</text>
<text x="138.3" y="64.4">FB_5V</text>
<text x="230.8" y="82.4">EN_3V3</text>
</g>
<text font-size="1.3" fill="#dc8e00" x="275.8" y="47.3">+3V3</text>
<g font-size="1.3" fill="#840084">
<text x="250.1" y="48.2">2.2uH</text>
<text x="254.8" y="48.2">2A</text>
</g>
<text font-size="1.3" fill="#a29b00" x="275.8" y="81.4">+A3V3</text>
<g font-size="1.3" fill="#00f">
<text x="19" y="100.6">traces away from</text>
<text x="19" y="102.1">switching node.</text>
<text x="19" y="109">Minimize switching</text>
<text x="19" y="110.5">node loop areas.</text>
</g>
</svg>
